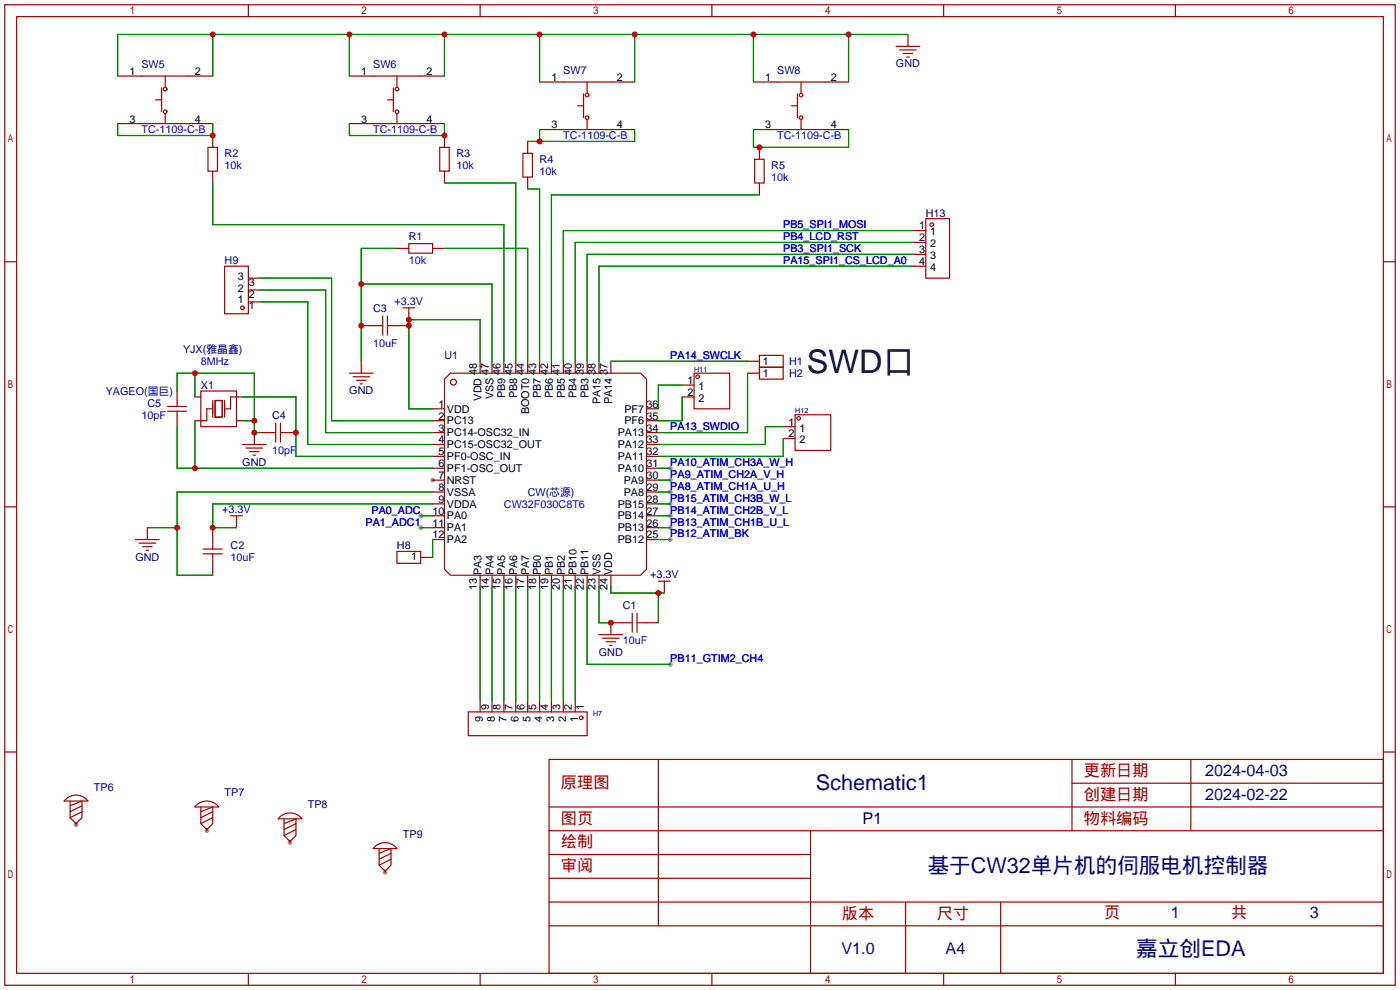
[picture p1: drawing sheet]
<svg xmlns="http://www.w3.org/2000/svg" width="299mm" height="212mm" viewBox="0 0 299 212" stroke-linecap="round" stroke-linejoin="round" font-family="sans-serif">
<g fill="#999">
<circle cx="92.5" cy="102.6" r=".51"/>
<circle cx="16.3" cy="176.3" r=".51"/>
<circle cx="44.2" cy="177.5" r=".51"/>
<circle cx="62" cy="180.1" r=".51"/>
<circle cx="82.3" cy="186.4" r=".51"/>
<circle cx="143.3" cy="115.3" r=".51"/>
<circle cx="143.3" cy="112.8" r=".51"/>
<circle cx="143.3" cy="110.2" r=".51"/>
<circle cx="143.3" cy="107.7" r=".51"/>
<circle cx="143.3" cy="105.2" r=".51"/>
<circle cx="143.3" cy="102.6" r=".51"/>
<circle cx="143.3" cy="100.1" r=".51"/>
<circle cx="143.3" cy="142" r=".51"/>
<circle cx="89.9" cy="110.2" r=".51"/>
<circle cx="89.9" cy="112.8" r=".51"/>
</g>
<g fill="none" stroke="#a10000" stroke-width=".25">
<path d="M1 1h297.2v209.6h-297.2zM3.6 3.6h292.1v204.4h-292.1zM30.2 16.3h10.2M34.5 18.8v5.1M35.3 16.3v2.2M53.1 1v2.6M79.8 16.3h10.1M84.1 18.8v5.1M84.8 16.3v2.2M102.6 1v2.6M120.4 17.5h10.2M125.5 17.5v2.3"/>
<path d="M152.1 1v2.6M166.1 17.5h10.2M171.2 17.5v2.3M191.5 9.9h5.1M192.3 10.7h3.5M193 11.4h2.1M193.8 12.2h.5M201.7 1v2.6M251.2 1v2.6M30.2 26.4h10.2M33.3 21.3h1.2M35.3 24.4v2"/>
<path d="M44.4 31.5h2.1v5.1h-2.1zM79.8 26.4h10.1M82.8 21.3h1.3M84.8 24.4v2M94 31.5h2v5.1h-2zM111.8 32.8h2v5h-2zM120.4 27.7h10.2M123.4 22.6h1.3M124.7 20.1v5M125.5 25.7v2M161.3 34h2v5.1h-2zM166.1 27.7h10.2"/>
<path d="M169.2 22.6h1.2M170.4 20.1v5M171.2 25.7v2M1 55.9h2.6M48 56.9h5.1v10.2h-5.1zM87.4 52.1h5.1v2h-5.1zM197.9 46.7h5v12.7h-5zM295.7 55.9h2.5M74.7 79.8h5.1M79.8 69.6h2M81.8 67.6v4M82.8 67.6v4"/>
<path d="M82.8 69.6h2M86.1 65.8h2.5M87.4 65.8v1.3M96.3 79.8h40.6l1.3 1.2v40.7l-1.3 1.2h-40.6l-1.3-1.2v-40.7zM148.3 79.8h7.7v7.6h-7.7zM162.3 75.9h5.1v2.6h-5.1zM162.3 78.5h5.1v2.5h-5.1zM35.8 87.9h4.1M35.8 86.9h4.1M37.8 86.1v.8M37.8 87.9v.7M42.9 83.6h7.6v7.6h-7.6z"/>
<path d="M45.2 87.4h-1v2.5M45.5 85.6v3.6M46 85.6h1.5v3.6h-1.5zM48 85.6v3.6M49.3 84.8v2.6h-1M51.8 95h5.1M52.6 95.8h3.5M53.3 96.5h2.1M54.1 97.3h.5M58.2 92.5h.7M58.9 90.4v4.1M59.9 90.4v4.1"/>
<path d="M59.9 92.5h.8M75.4 80.5h3.6M76.2 81.3h2M77 82h.5M169.9 88.6h7.6v7.7h-7.6zM1 108.3h2.6M29 115.3h5M29.7 116.1h3.6M30.5 116.8h2M31.2 117.6h.5M43.4 118.4h4.1M43.4 117.3h4.1"/>
<path d="M45.5 115.3v2M45.5 118.4v2M49.3 110.2h2.5M50.5 110.2v1.3M84.8 117.9h5.1v2.5h-5.1zM295.7 108.3h2.5M128 135.6h5.1M128.8 136.4h3.5M129.5 137.2h2.1M130.3 137.9h.5M133.1 133.1h2M135.1 131.1v4"/>
<path d="M136.1 133.1h2.1M136.1 131.1v4M140.7 124.2h2.6M142 124.2v1.3M100.1 152.1h25.4v5.1h-25.4zM1 160.7h2.6M14.2 170.7a3.2 3.2 0 0 1 4.6 .5h-5.1zM15 171.2v3.6l1.3 1.2 1.2-1.2v-3.6l-2.5 1M17.5 172.2l-2.5 1.3M17.5 173.5l-2.5 1.3M42.1 172a3.2 3.2 0 0 1 4.6 .5h-5zM42.9 172.5v3.5l1.3 1.3 1.3-1.3v-3.5l-2.6 1"/>
<path d="M45.5 173.5l-2.6 1.3M45.5 174.8l-2.6 1.2M59.9 174.5a3.2 3.2 0 0 1 4.6 .5h-5.1zM60.7 175v3.6l1.3 1.2 1.2-1.2v-3.6l-2.5 1M63.2 176l-2.5 1.3M63.2 177.3l-2.5 1.3M117.3 162.3h178.4v45.7h-178.4zM117.3 177.5h178.4M117.3 172.5h178.4M140.7 162.3v35.6M173.2 177.5v30.5M229.1 162.3v15.2"/>
<path d="M229.1 167.4h66.6M254.5 162.3v15.2M295.7 160.7h2.5M80.2 180.9a3.2 3.2 0 0 1 4.6 .5h-5zM81 181.4v3.5l1.3 1.3 1.3-1.3v-3.5l-2.6 1M83.6 182.4l-2.6 1.2M83.6 183.6l-2.6 1.3M117.3 182.6h55.9M117.3 197.9h178.4M117.3 192.8h178.4M117.3 187.7h55.9M193.5 192.8v15.2"/>
<path d="M213.9 192.8v15.2M53.1 208v2.6M102.6 208v2.6M152.1 208v2.6M201.7 208v2.6M251.2 208v2.6"/>
<circle cx="35.3" cy="19.1" r=".38"/>
<circle cx="84.8" cy="19.1" r=".38"/>
<circle cx="35.3" cy="23.9" r=".38"/>
<circle cx="84.8" cy="23.9" r=".38"/>
<circle cx="125.5" cy="25.1" r=".38"/>
<circle cx="125.5" cy="20.3" r=".38"/>
<circle cx="171.2" cy="20.3" r=".38"/>
<circle cx="171.2" cy="25.1" r=".38"/>
<circle cx="199.1" cy="48" r=".38"/>
<circle cx="51.8" cy="65.8" r=".38"/>
<circle cx="96.9" cy="81.7" r=".63"/>
<circle cx="149.1" cy="80.5" r=".38"/>
<circle cx="170.7" cy="89.4" r=".38"/>
<circle cx="124.2" cy="153.4" r=".38"/>
</g>
<g fill="none" stroke="#870000" stroke-width=".25">
<path d="M25.1 16.3h5.1M40.4 16.3h5.1M74.7 16.3h5.1M89.9 16.3h5.1M115.3 17.5h5.1M130.6 17.5h5M161 17.5h5.1M176.3 17.5h5.1M194.1 7.4v2.5M25.1 26.4h5.1M40.4 26.4h5.1M45.5 29v2.5"/>
<path d="M45.5 36.6v2.5M74.7 26.4h5.1M89.9 26.4h5.1M95 29v2.5M95 36.6v2.5M112.8 30.2v2.6M112.8 37.8v2.6M115.3 27.7h5.1M130.6 27.7h5M161 27.7h5.1M162.3 31.5v2.5M162.3 39.1v2.6"/>
<path d="M176.3 27.7h5.1M53.1 59.4h2.5M84.8 53.1h2.6M92.5 53.1h2.5M195.3 49.3h2.6M195.3 51.8h2.6M195.3 54.4h2.6M195.3 56.9h2.6M53.1 64.5h2.5M53.1 62h2.5M77.2 69.6h2.6M77.2 77.2v2.6"/>
<path d="M84.8 69.6h2.6M87.4 67.1v1.2M102.6 77.2v2.6M105.2 77.2v2.6M107.7 77.2v2.6M110.2 77.2v2.6M112.8 77.2v2.6M115.3 77.2v2.6M117.9 77.2v2.6M120.4 77.2v2.6M122.9 77.2v2.6M125.5 77.2v2.6"/>
<path d="M128 77.2v2.6M130.6 77.2v2.6M159.8 77.2h2.5M159.8 79.8h2.5M37.8 83.6v2.5M37.8 88.6v2.6M41.7 89.9h2.5M41.7 84.8h1.2M49.3 84.8h2.5M50.5 89.9h1.3M54.4 92.5v2.5M55.6 92.5h2.6"/>
<path d="M60.7 92.5h2.5M92.5 97.5h2.5M92.5 95h2.5M92.5 92.5h2.5M92.5 89.9h2.5M92.5 87.4h2.5M138.2 97.5h2.5M138.2 95h2.5M138.2 92.5h2.5M138.2 89.9h2.5M138.2 87.4h2.5M145.8 84.8h2.5"/>
<path d="M145.8 82.3h2.5M167.4 91.2h2.5M167.4 93.7h2.5M31.5 112.8v2.5M45.5 112.8v2.5M50.5 111.5v1.3M89.9 119.1h2.6M92.5 115.3h2.5M92.5 112.8h2.5M92.5 110.2h2.5M92.5 107.7h2.5M92.5 105.2h2.5"/>
<path d="M92.5 102.6h2.5M92.5 100.1h2.5M138.2 115.3h2.5M138.2 112.8h2.5M138.2 110.2h2.5M138.2 107.7h2.5M138.2 105.2h2.5M138.2 102.6h2.5M138.2 100.1h2.5M45.5 120.4v2.5M102.6 122.9v2.6M105.2 122.9v2.6"/>
<path d="M107.7 122.9v2.6M110.2 122.9v2.6M112.8 122.9v2.6M115.3 122.9v2.6M117.9 122.9v2.6M120.4 122.9v2.6M122.9 122.9v2.6M125.5 122.9v2.6M128 122.9v2.6M130.6 122.9v2.6M133.1 133.1h-2.5v2.5M138.2 133.1h2.5"/>
<path d="M142 125.5v1.2M102.6 149.6v2.5M105.2 149.6v2.5M107.7 149.6v2.5M110.2 149.6v2.5M112.8 149.6v2.5M115.3 149.6v2.5M117.9 149.6v2.5M120.4 149.6v2.5M122.9 149.6v2.5M16.3 175.8v.5M44.2 177v.5"/>
<path d="M62 179.6v.5M82.3 185.9v.5"/>
</g>
<g fill="none" stroke="#008700" stroke-width=".25">
<path d="M45.5 7.4v8.9M74.7 7.4v8.9M95 7.4v8.9M115.3 7.4v10.1M135.6 7.4v10.1M161 7.4v10.1M181.4 7.4v10.1M194.1 7.4h-169v8.9M25.1 26.4v2.6h20.4v-2.6M45.5 39.1v8.9h62.2v29.2M74.7 26.4v2.6h20.3v-2.6M95 39.1h15.2v38.1"/>
<path d="M115.3 27.7v2.5M135.6 27.7v2.5h-22.8M161 27.7v3.8h20.4v-3.8M55.6 59.4h15.3v30.5h21.6M84.8 53.1h-7.6v24.1M95 53.1h17.8v24.1M112.8 40.4h2.5v36.8M162.3 41.7h-44.4v35.5M195.3 56.9h-67.3v20.3M195.3 49.3h-74.9v27.9M195.3 54.4h-69.8v22.8M195.3 51.8h-72.4v25.4"/>
<path d="M41.7 79.8v5M55.6 62h14v30.5h22.9M55.6 64.5h10.2v30.5h26.7M77.2 60.7h28v16.5M102.6 77.2v-8.9h-15.2v19.1h5.1M130.6 77.2h29.2M159.8 79.8v12.7h-19.1M37.8 91.2v8.9h54.7M37.8 83.6v-3.8h16.6v12.7h1.2M41.7 89.9v10.2M51.8 84.8h11.4v12.7h29.3M51.8 89.9h2.6"/>
<path d="M145.8 82.3h-5.1v5.1M145.8 84.8v5.1h-5.1M167.4 93.7v3.8h-26.7M167.4 91.2h-3.8v3.8h-22.9M31.5 112.8h6.3M89.9 112.8h2.6M89.9 110.2h2.6M92.5 107.7h-47v5.1h5M92.5 105.2h-54.7v17.7h7.7M92.5 115.3v3.8M140.7 107.7h2.6M140.7 112.8h2.6"/>
<path d="M140.7 115.3h2.6M140.7 110.2h2.6M140.7 105.2h2.6M140.7 102.6h2.6M140.7 100.1h2.6M102.6 125.5v24.1M105.2 125.5v24.1M107.7 125.5v24.1M110.2 125.5v24.1M112.8 125.5v24.1M115.3 125.5v24.1M117.9 125.5v24.1"/>
<path d="M120.4 125.5v24.1M122.9 125.5v24.1M125.5 125.5v16.5h17.8M128 125.5v7.6h2.6M130.6 125.5v1.2h11.4M140.7 126.7v6.4"/>
</g>
<g fill="#c00">
<circle cx="87.4" cy="68.3" r=".63"/>
<circle cx="87.4" cy="69.6" r=".63"/>
<circle cx="45.5" cy="112.8" r=".63"/>
<circle cx="130.6" cy="133.1" r=".63"/>
<circle cx="77.2" cy="69.6" r=".63"/>
<circle cx="77.2" cy="60.7" r=".63"/>
<circle cx="140.7" cy="126.7" r=".63"/>
<circle cx="63.2" cy="92.5" r=".63"/>
<circle cx="54.4" cy="92.5" r=".63"/>
<circle cx="54.4" cy="89.9" r=".63"/>
<circle cx="41.7" cy="79.8" r=".63"/>
<circle cx="41.7" cy="100.1" r=".63"/>
<circle cx="37.8" cy="112.8" r=".63"/>
<circle cx="45.5" cy="7.4" r=".63"/>
<circle cx="95" cy="7.4" r=".63"/>
<circle cx="74.7" cy="7.4" r=".63"/>
<circle cx="115.3" cy="7.4" r=".63"/>
<circle cx="135.6" cy="7.4" r=".63"/>
<circle cx="161" cy="7.4" r=".63"/>
<circle cx="181.4" cy="7.4" r=".63"/>
<circle cx="95" cy="29" r=".63"/>
<circle cx="45.5" cy="29" r=".63"/>
<circle cx="115.3" cy="30.2" r=".63"/>
<circle cx="162.3" cy="31.5" r=".63"/>
</g>
<text font-size="6.9" x="172.5" y="79.6">SWD口</text>
<g font-size="4.6" fill="#000080">
<text x="174.4" y="168.8">Schematic1</text>
<text x="198.3" y="186.6">基于CW32单片机的伺服电机控制器</text>
<text x="242.8" y="204.3">嘉立创EDA</text>
</g>
<g font-size="3.5" fill="#a00000">
<text x="231.6" y="165.9">更新日期</text>
<text x="119.9" y="168.4">原理图</text>
<text x="231.6" y="171">创建日期</text>
<text x="119.9" y="176">图页</text>
<text x="231.6" y="176">物料编码</text>
<text x="119.9" y="181.1">绘制</text>
<text x="119.9" y="186.2">审阅</text>
<text x="179.9" y="196.4">版本</text>
<text x="200.2" y="196.4">尺寸</text>
<text x="236" y="196.1">页</text>
<text x="263.1" y="196.1">共</text>
</g>
<g font-size="3.5" fill="#000080">
<text x="257.6" y="165.9">2024-04-03</text>
<text x="257.6" y="171">2024-02-22</text>
<text x="184.3" y="176">P1</text>
<text x="250.2" y="196.1">1</text>
<text x="280" y="196.1">3</text>
<text x="179.8" y="204">V1.0</text>
<text x="202.1" y="204">A4</text>
</g>
<g font-size="2.3">
<text x="27.7" y="16">1</text>
<text x="41.7" y="16">2</text>
<text x="77.2" y="16">1</text>
<text x="91.2" y="16">2</text>
<text x="117.8" y="17.3">1</text>
<text x="131.8" y="17.3">2</text>
<text x="163.6" y="17.3">1</text>
<text x="177.5" y="17.3">2</text>
<text x="27.7" y="26.2">3</text>
<text x="41.7" y="26.2">4</text>
<text x="77.2" y="26.2">3</text>
<text x="91.2" y="26.2">4</text>
<text x="117.8" y="27.5">3</text>
<text x="131.8" y="27.5">4</text>
<text x="163.6" y="27.5">3</text>
<text x="177.5" y="27.5">4</text>
<text x="196.5" y="49">1</text>
<text x="196.5" y="51.6">2</text>
<text x="198.8" y="50.3">1</text>
<text x="198.8" y="52.9">2</text>
<text x="50.9" y="59.8">3</text>
<text x="196.5" y="54.1">3</text>
<text x="196.5" y="56.7">4</text>
<text x="198.8" y="55.4">3</text>
<text x="198.8" y="57.9">4</text>
<text x="50.9" y="64.9">1</text>
<text x="50.9" y="62.3">2</text>
<text x="53.2" y="63.6">2</text>
<text x="53.2" y="61.1">3</text>
<text x="53.2" y="66.1">1</text>
<text x="101.9" y="80.2" transform="rotate(-90 101.9 80.2)">48</text>
<text x="104.4" y="80.2" transform="rotate(-90 104.4 80.2)">47</text>
<text x="107" y="80.2" transform="rotate(-90 107 80.2)">46</text>
<text x="109.5" y="80.2" transform="rotate(-90 109.5 80.2)">45</text>
<text x="112.1" y="80.2" transform="rotate(-90 112.1 80.2)">44</text>
<text x="114.6" y="80.2" transform="rotate(-90 114.6 80.2)">43</text>
<text x="117.1" y="80.2" transform="rotate(-90 117.1 80.2)">42</text>
<text x="119.7" y="80.2" transform="rotate(-90 119.7 80.2)">41</text>
<text x="122.2" y="80.2" transform="rotate(-90 122.2 80.2)">40</text>
<text x="124.8" y="80.2" transform="rotate(-90 124.8 80.2)">39</text>
<text x="127.3" y="80.2" transform="rotate(-90 127.3 80.2)">38</text>
<text x="129.8" y="80.2" transform="rotate(-90 129.8 80.2)">37</text>
<text x="146.9" y="82.1">1</text>
<text x="149.3" y="83.3">1</text>
<text x="163.1" y="78">1</text>
<text x="163.1" y="80.6">1</text>
<text x="93.7" y="89.7">2</text>
<text x="93.7" y="87.1">1</text>
<text x="95.5" y="88.2">VDD</text>
<text x="102.9" y="85.6" transform="rotate(-90 102.9 85.6)">VDD</text>
<text x="105.5" y="85.4" transform="rotate(-90 105.5 85.4)">VSS</text>
<text x="108" y="85.1" transform="rotate(-90 108 85.1)">PB9</text>
<text x="110.5" y="85.1" transform="rotate(-90 110.5 85.1)">PB8</text>
<text x="113.1" y="88.6" transform="rotate(-90 113.1 88.6)">BOOT0</text>
<text x="115.6" y="85.1" transform="rotate(-90 115.6 85.1)">PB7</text>
<text x="118.2" y="85.1" transform="rotate(-90 118.2 85.1)">PB6</text>
<text x="120.7" y="85.1" transform="rotate(-90 120.7 85.1)">PB5</text>
<text x="123.2" y="85.1" transform="rotate(-90 123.2 85.1)">PB4</text>
<text x="125.8" y="85.1" transform="rotate(-90 125.8 85.1)">PB3</text>
<text x="128.3" y="86.4" transform="rotate(-90 128.3 86.4)">PA15</text>
<text x="130.9" y="86.4" transform="rotate(-90 130.9 86.4)">PA14</text>
<text x="133.4" y="88.2">PF7</text>
<text x="138.2" y="87.1">36</text>
<text x="138.2" y="89.7">35</text>
<text x="146.9" y="84.6">2</text>
<text x="149.3" y="85.9">2</text>
<text x="93.7" y="94.8">4</text>
<text x="93.7" y="92.2">3</text>
<text x="95.5" y="95.8">PC15-OSC32_OUT</text>
<text x="95.5" y="93.2">PC14-OSC32_IN</text>
<text x="95.5" y="90.7">PC13</text>
<text x="132" y="93.2">PA13</text>
<text x="132" y="95.8">PA12</text>
<text x="133.4" y="90.7">PF6</text>
<text x="138.2" y="92.2">34</text>
<text x="138.2" y="94.8">33</text>
<text x="168.5" y="91">1</text>
<text x="168.5" y="93.5">2</text>
<text x="170.9" y="92.2">1</text>
<text x="170.9" y="94.8">2</text>
<text x="93.7" y="99.8">6</text>
<text x="93.7" y="97.3">5</text>
<text x="95.5" y="100.9">PF1-OSC_OUT</text>
<text x="95.5" y="98.3">PF0-OSC_IN</text>
<text x="132" y="98.3">PA11</text>
<text x="132" y="100.9">PA10</text>
<text x="138.2" y="97.3">32</text>
<text x="138.2" y="99.8">31</text>
<text x="93.7" y="107.5">9</text>
<text x="93.7" y="104.9">8</text>
<text x="93.7" y="102.4">7</text>
<text x="95.5" y="105.9">VSSA</text>
<text x="95.5" y="103.4">NRST</text>
<text x="133.3" y="103.4">PA9</text>
<text x="133.3" y="105.9">PA8</text>
<text x="138.2" y="102.4">30</text>
<text x="138.2" y="104.9">29</text>
<text x="138.2" y="107.5">28</text>
<text x="92.4" y="112.5">11</text>
<text x="92.4" y="110">10</text>
<text x="95.5" y="113.6">PA1</text>
<text x="95.5" y="111">PA0</text>
<text x="95.5" y="108.5">VDDA</text>
<text x="132" y="108.5">PB15</text>
<text x="132" y="111">PB14</text>
<text x="132" y="113.6">PB13</text>
<text x="138.2" y="110">27</text>
<text x="138.2" y="112.5">26</text>
<text x="87.9" y="119.7">1</text>
<text x="92.4" y="115.1">12</text>
<text x="95.5" y="116.1">PA2</text>
<text x="132" y="116.1">PB12</text>
<text x="138.2" y="115.1">25</text>
<text x="101.9" y="126" transform="rotate(-90 101.9 126)">13</text>
<text x="102.9" y="122.9" transform="rotate(-90 102.9 122.9)">PA3</text>
<text x="104.4" y="126" transform="rotate(-90 104.4 126)">14</text>
<text x="105.5" y="122.9" transform="rotate(-90 105.5 122.9)">PA4</text>
<text x="107" y="126" transform="rotate(-90 107 126)">15</text>
<text x="108" y="122.9" transform="rotate(-90 108 122.9)">PA5</text>
<text x="109.5" y="126" transform="rotate(-90 109.5 126)">16</text>
<text x="110.5" y="122.9" transform="rotate(-90 110.5 122.9)">PA6</text>
<text x="112.1" y="126" transform="rotate(-90 112.1 126)">17</text>
<text x="113.1" y="122.9" transform="rotate(-90 113.1 122.9)">PA7</text>
<text x="114.6" y="126" transform="rotate(-90 114.6 126)">18</text>
<text x="115.6" y="122.9" transform="rotate(-90 115.6 122.9)">PB0</text>
<text x="117.1" y="126" transform="rotate(-90 117.1 126)">19</text>
<text x="118.2" y="122.9" transform="rotate(-90 118.2 122.9)">PB1</text>
<text x="119.7" y="126" transform="rotate(-90 119.7 126)">20</text>
<text x="120.7" y="122.9" transform="rotate(-90 120.7 122.9)">PB2</text>
<text x="122.2" y="126" transform="rotate(-90 122.2 126)">21</text>
<text x="123.2" y="122.9" transform="rotate(-90 123.2 122.9)">PB10</text>
<text x="124.8" y="126" transform="rotate(-90 124.8 126)">22</text>
<text x="125.8" y="122.9" transform="rotate(-90 125.8 122.9)">PB11</text>
<text x="127.3" y="126" transform="rotate(-90 127.3 126)">23</text>
<text x="128.3" y="122.9" transform="rotate(-90 128.3 122.9)">VSS</text>
<text x="129.8" y="126" transform="rotate(-90 129.8 126)">24</text>
<text x="130.9" y="122.9" transform="rotate(-90 130.9 122.9)">VDD</text>
<text x="103.2" y="154.4" transform="rotate(-90 103.2 154.4)">9</text>
<text x="104.5" y="151.8" transform="rotate(-90 104.5 151.8)">9</text>
<text x="105.7" y="154.4" transform="rotate(-90 105.7 154.4)">8</text>
<text x="107" y="151.8" transform="rotate(-90 107 151.8)">8</text>
<text x="108.3" y="154.4" transform="rotate(-90 108.3 154.4)">7</text>
<text x="109.5" y="151.8" transform="rotate(-90 109.5 151.8)">7</text>
<text x="110.8" y="154.4" transform="rotate(-90 110.8 154.4)">6</text>
<text x="112.1" y="151.8" transform="rotate(-90 112.1 151.8)">6</text>
<text x="113.4" y="154.4" transform="rotate(-90 113.4 154.4)">5</text>
<text x="114.6" y="151.8" transform="rotate(-90 114.6 151.8)">5</text>
<text x="115.9" y="154.4" transform="rotate(-90 115.9 154.4)">4</text>
<text x="117.2" y="151.8" transform="rotate(-90 117.2 151.8)">4</text>
<text x="118.4" y="154.4" transform="rotate(-90 118.4 154.4)">3</text>
<text x="119.7" y="151.8" transform="rotate(-90 119.7 151.8)">3</text>
<text x="121" y="154.4" transform="rotate(-90 121 154.4)">2</text>
<text x="122.2" y="151.8" transform="rotate(-90 122.2 151.8)">2</text>
<text x="123.5" y="154.4" transform="rotate(-90 123.5 154.4)">1</text>
<text x="124.8" y="151.8" transform="rotate(-90 124.8 151.8)">1</text>
</g>
<g font-size="2.3" fill="#000080">
<text x="30.2" y="14.5">SW5</text>
<text x="79.8" y="14.5">SW6</text>
<text x="120.4" y="15.8">SW7</text>
<text x="166.1" y="15.8">SW8</text>
<text x="191.5" y="14.4">GND</text>
<text x="48" y="33.6">R2</text>
<text x="97.5" y="33.6">R3</text>
<text x="115.3" y="34.8">R4</text>
<text x="164.8" y="36.1">R5</text>
<text x="197.9" y="46.3">H13</text>
<text x="87.4" y="51.4">R1</text>
<text x="48" y="56.4">H9</text>
<text x="84.3" y="65.2">+3.3V</text>
<text x="79.8" y="66.6">C3</text>
<text x="39.1" y="75.5">YJX(雅晶鑫)</text>
<text x="95" y="76.8">U1</text>
<text x="42.9" y="83.1">X1</text>
<text x="168.7" y="78">H1</text>
<text x="168.7" y="80.6">H2</text>
<text x="22.6" y="84.4">YAGEO(国巨)</text>
<text x="31.5" y="86.9">C5</text>
<text x="58.2" y="89.5">C4</text>
<text x="74.7" y="84.3">GND</text>
<text x="51.8" y="99.5">GND</text>
<text x="112.8" y="106">CW(芯源)</text>
<text x="47.5" y="109.7">+3.3V</text>
<text x="28.9" y="119.8">GND</text>
<text x="49.3" y="117.4">C2</text>
<text x="84.8" y="117.4">H8</text>
<text x="138.9" y="123.6">+3.3V</text>
<text x="133.1" y="130.1">C1</text>
<text x="128" y="140.1">GND</text>
<text x="20.1" y="169">TP6</text>
<text x="48" y="170.2">TP7</text>
<text x="65.8" y="172.8">TP8</text>
<text x="86.1" y="179.1">TP9</text>
</g>
<g font-size="2.3" fill="#00f">
<text x="30.2" y="28.5">TC-1109-C-B</text>
<text x="79.8" y="28.5">TC-1109-C-B</text>
<text x="120.4" y="29.8">TC-1109-C-B</text>
<text x="166.1" y="29.8">TC-1109-C-B</text>
<text x="48" y="36.1">10k</text>
<text x="97.5" y="36.1">10k</text>
<text x="115.3" y="37.4">10k</text>
<text x="164.8" y="38.7">10k</text>
<text x="167.4" y="48.8">PB5_SPI1_MOSI</text>
<text x="167.4" y="53.9">PB3_SPI1_SCK</text>
<text x="167.4" y="51.4">PB4_LCD_RST</text>
<text x="87.4" y="56.4">10k</text>
<text x="167.4" y="56.4">PA15_SPI1_CS_LCD_A0</text>
<text x="79.8" y="74.2">10uF</text>
<text x="143.3" y="76.8">PA14_SWCLK</text>
<text x="42.9" y="78">8MHz</text>
<text x="30.2" y="89.5">10pF</text>
<text x="143.3" y="92">PA13_SWDIO</text>
<text x="58.2" y="97.1">10pF</text>
<text x="143.3" y="99.6">PA10_ATIM_CH3A_W_H</text>
<text x="143.3" y="107.2">PB15_ATIM_CH3B_W_L</text>
<text x="143.3" y="104.7">PA8_ATIM_CH1A_U_H</text>
<text x="143.3" y="102.2">PA9_ATIM_CH2A_V_H</text>
<text x="78.1" y="112.3">PA1_ADC1</text>
<text x="79.4" y="109.8">PA0_ADC</text>
<text x="107.7" y="108.5">CW32F030C8T6</text>
<text x="143.3" y="112.3">PB13_ATIM_CH1B_U_L</text>
<text x="143.3" y="109.8">PB14_ATIM_CH2B_V_L</text>
<text x="49.3" y="119.9">10uF</text>
<text x="143.3" y="114.9">PB12_ATIM_BK</text>
<text x="133.1" y="137.7">10uF</text>
<text x="143.3" y="141.5">PB11_GTIM2_CH4</text>
</g>
<g font-size="1.6" fill="#000080">
<text x="148.3" y="79.4">H11</text>
<text x="169.9" y="88.3">H12</text>
<text x="126.7" y="153.1">H7</text>
</g>
</svg>
